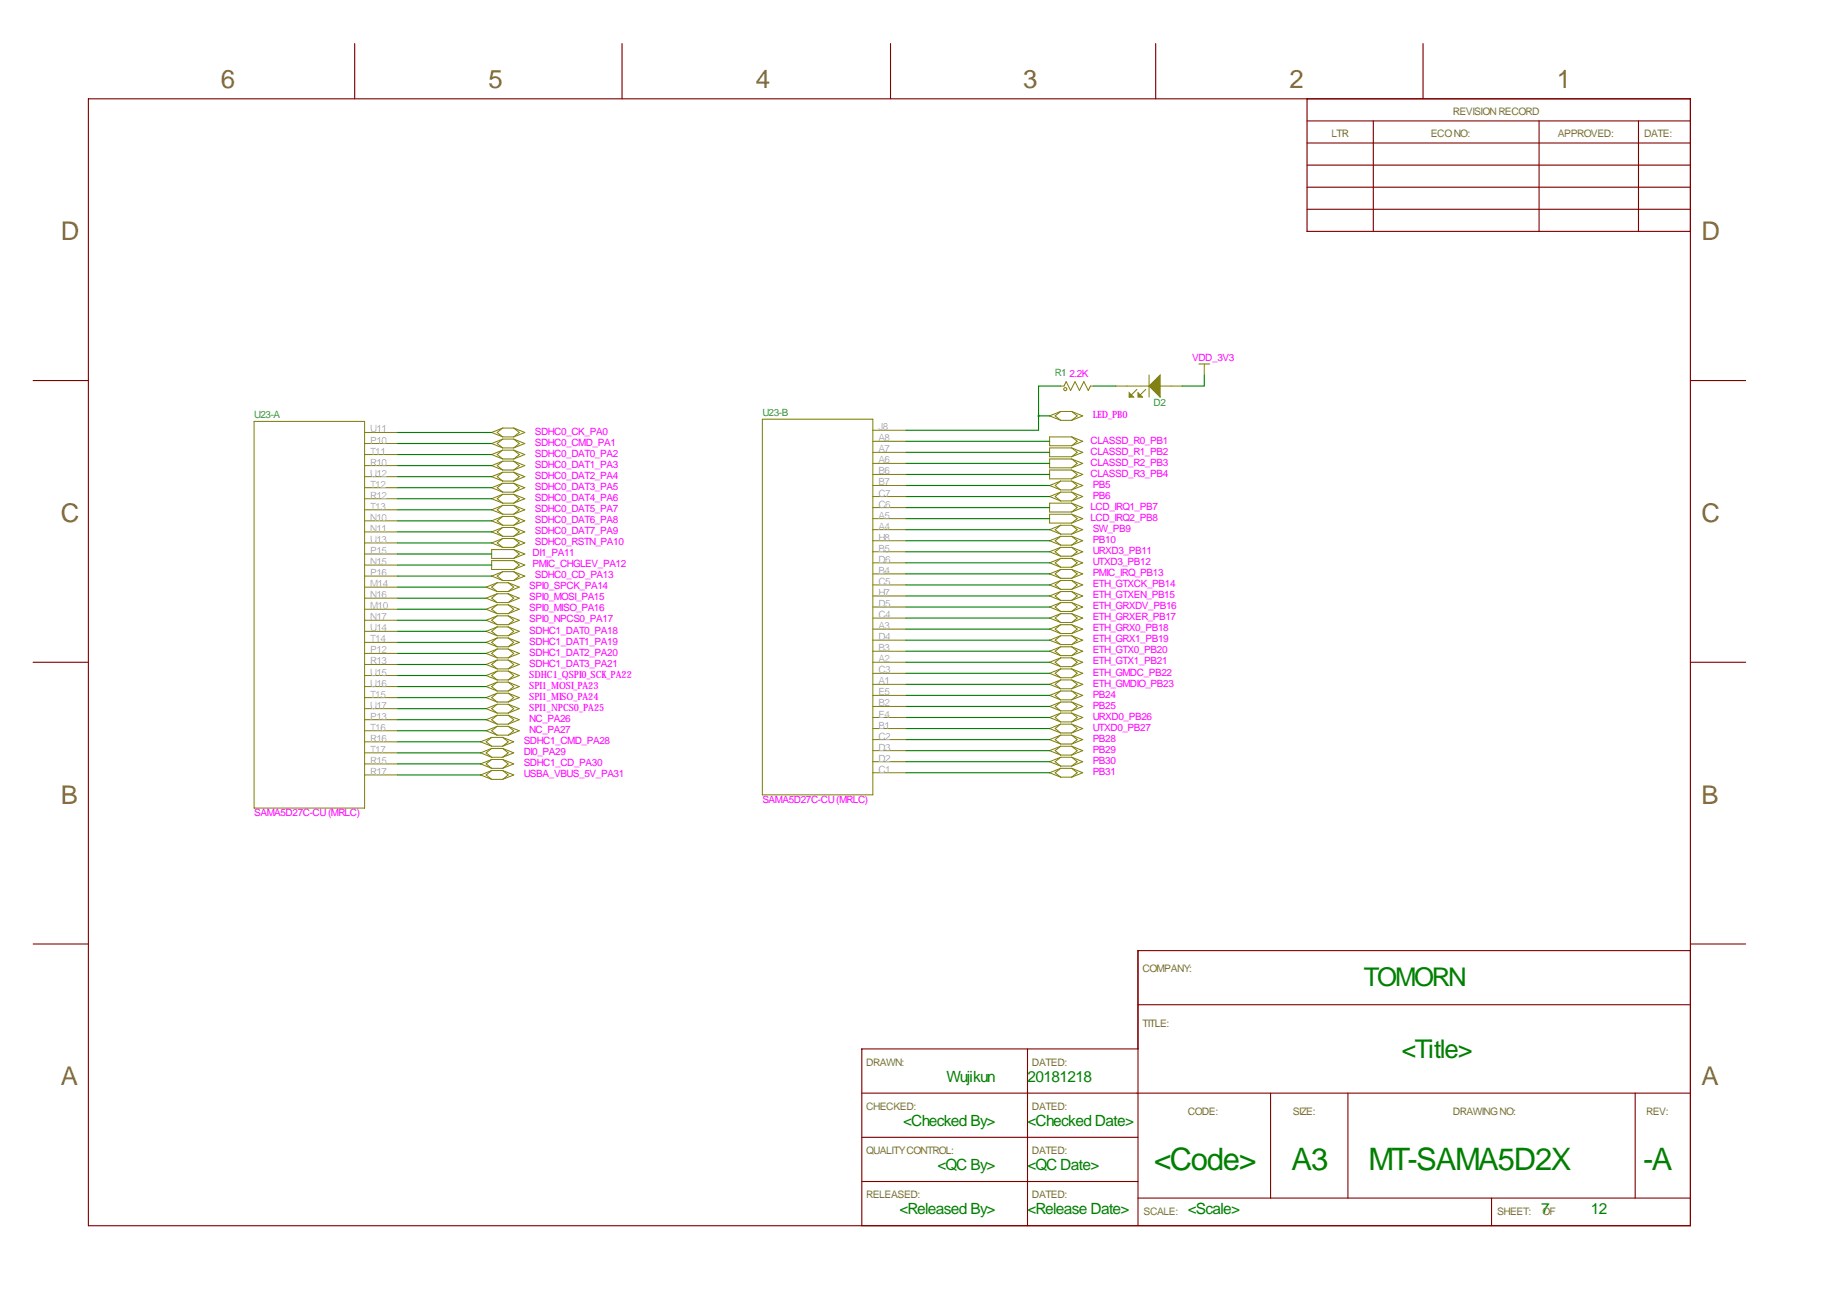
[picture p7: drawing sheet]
<svg xmlns="http://www.w3.org/2000/svg" width="419mm" height="297mm" viewBox="0 0 419 297" stroke-linecap="round" stroke-linejoin="round" font-family="sans-serif">
<g fill="none" stroke="#800000" stroke-width=".25">
<path d="M81.5 10v12.7M143 10v12.7M204.7 10v12.7M265.7 10v12.7M327.2 10v12.7M20.3 22.7h368.3v259.1h-368.3zM300.5 38h88.1M300.5 27.8h88.1M300.5 32.9h88.1M300.5 22.7v30.5h88.1M315.7 27.8v25.4M353.8 27.8v25.4"/>
<path d="M376.7 27.8v25.4M300.5 43h88.1M300.5 48.1h88.1M7.6 87.5h12.7M388.6 87.5h12.7M7.6 152.3h12.7M388.6 152.3h12.7M7.6 217h12.7M388.6 218.6h-127v63.2M388.6 217h12.7M261.6 231h127M198.1 251.3h190.5"/>
<path d="M236.2 241.2v40.6M261.6 241.2h-63.5v40.6M292.1 251.3v24.1M309.9 251.3v24.1M375.9 251.3v24.1M198.1 261.5h63.5M198.1 271.6h63.5M261.6 275.4h127M342.9 275.4v6.4"/>
</g>
<g fill="none" stroke="#808000" stroke-width=".23">
<path d="M58.4 96.9h25.4v88.9h-25.4zM83.8 99.4h7.6M115.6 98.4h2.5M115.6 98.4l-2.6 1 2.6 1M115.6 98.4l-1.3 1 1.3 1M118.1 98.4l2.5 1-2.5 1M118.1 98.4l1.3 1-1.3 1M175.3 96.4h25.4v86.3h-25.4zM200.7 98.9h7.6M243.8 88.8h.8l.5-1.1 1 2.1 1-2.1 1.1 2.1 1-2.1 1 2.1 .5-1h.8M243.8 96.6h2.6M243.8 94.6h2.6"/>
<path d="M243.8 94.6l-2.5 1 2.5 1M243.8 94.6l-1.2 1 1.2 1M246.4 94.6l2.5 1-2.5 1M246.4 94.6l1.2 1-1.2 1M256.5 88.8h7.7M261.4 89.5l-1.3 1.3M263.4 89.5l-1.3 1.3M264.2 86.2v5.1M266.7 88.8h5.1M275.6 83.7h2.5M276.9 83.7v2.5M83.8 102h7.6"/>
<path d="M83.8 104.5h7.6M83.8 107h7.6M83.8 109.6h7.6M83.8 112.1h7.6M83.8 114.7h7.6M83.8 117.2h7.6M83.8 119.7h7.6M115.6 100.4h2.5M115.6 103h2.5M115.6 105.5h2.5M115.6 108.1h2.5M115.6 115.7h2.5"/>
<path d="M115.6 118.2h2.5M115.6 110.6h2.5M115.6 113.1h2.5M115.6 101h2.5M115.6 101l-2.6 1 2.6 1M115.6 101l-1.3 1 1.3 1M115.6 103.5h2.5M115.6 103.5l-2.6 1 2.6 1M115.6 103.5l-1.3 1 1.3 1M115.6 106h2.5M115.6 106l-2.6 1 2.6 1.1M115.6 106l-1.3 1 1.3 1.1"/>
<path d="M115.6 108.6h2.5M115.6 108.6l-2.6 1 2.6 1M115.6 108.6l-1.3 1 1.3 1M115.6 111.1h2.5M115.6 111.1l-2.6 1 2.6 1M115.6 111.1l-1.3 1 1.3 1M115.6 113.7h2.5M115.6 113.7l-2.6 1 2.6 1M115.6 113.7l-1.3 1 1.3 1M115.6 116.2h2.5M115.6 116.2l-2.6 1 2.6 1M115.6 116.2l-1.3 1 1.3 1"/>
<path d="M115.6 118.7h2.5M115.6 118.7l-2.6 1 2.6 1.1M115.6 118.7l-1.3 1 1.3 1.1M118.1 101l2.5 1-2.5 1M118.1 101l1.3 1-1.3 1M118.1 103.5l2.5 1-2.5 1M118.1 103.5l1.3 1-1.3 1M118.1 106l2.5 1-2.5 1.1M118.1 106l1.3 1-1.3 1.1M118.1 108.6l2.5 1-2.5 1M118.1 108.6l1.3 1-1.3 1M118.1 111.1l2.5 1-2.5 1"/>
<path d="M118.1 111.1l1.3 1-1.3 1M118.1 113.7l2.5 1-2.5 1M118.1 113.7l1.3 1-1.3 1M118.1 116.2l2.5 1-2.5 1M118.1 116.2l1.3 1-1.3 1M118.1 118.7l2.5 1-2.5 1.1M118.1 118.7l1.3 1-1.3 1.1M200.7 101.5h7.6M200.7 104h7.6M200.7 106.5h7.6M200.7 109.1h7.6M200.7 111.6h7.6"/>
<path d="M200.7 114.2h7.6M200.7 116.7h7.6M200.7 119.2h7.6M243.8 112.6h2.6M243.8 110.6h2.6M243.8 110.6l-2.5 1 2.5 1M243.8 110.6l-1.2 1 1.2 1M243.8 115.2h2.6M243.8 113.1h2.6M243.8 113.1l-2.5 1.1 2.5 1M243.8 113.1l-1.2 1.1 1.2 1M246.4 100.4l2.5 1.1-2.5 1"/>
<path d="M246.4 100.4h-5.1v2.1h5.1M246.4 103h-5.1v2h5.1M246.4 105.5h-5.1v2.1h5.1M246.4 108.1h-5.1v2h5.1M246.4 115.7h-5.1v2h5.1M246.4 118.2h-5.1v2.1h5.1M246.4 100.4l1.2 1.1-1.2 1M246.4 103l2.5 1-2.5 1M246.4 103l1.2 1-1.2 1M246.4 105.5l2.5 1-2.5 1.1M246.4 105.5l1.2 1-1.2 1.1M246.4 108.1l2.5 1-2.5 1"/>
<path d="M246.4 108.1l1.2 1-1.2 1M246.4 115.7l2.5 1-2.5 1M246.4 115.7l1.2 1-1.2 1M246.4 118.2l2.5 1-2.5 1.1M246.4 118.2l1.2 1-1.2 1.1M246.4 110.6l2.5 1-2.5 1M246.4 110.6l1.2 1-1.2 1M246.4 113.1l2.5 1.1-2.5 1M246.4 113.1l1.2 1.1-1.2 1M83.8 122.3h7.6M83.8 124.8h7.6M83.8 127.4h7.6"/>
<path d="M83.8 129.9h7.6M83.8 132.4h7.6M83.8 135h7.6M83.8 137.5h7.6M114.3 134l-1.3 1 1.3 1M114.3 136h2.5M114.3 138.5h2.5M114.3 136.5h2.5M114.3 136.5l-2.5 1 2.5 1M114.3 136.5l-1.3 1 1.3 1M114.3 139.1h2.5M114.3 139.1l-2.5 1 2.5 1"/>
<path d="M114.3 139.1l-1.3 1 1.3 1M114.3 134h2.5M114.3 134l-2.5 1 2.5 1M115.6 120.8h2.5M115.6 123.3h2.5M115.6 133.5h2.5M115.6 131.4l-2.6 1 2.6 1.1M115.6 121.3h2.5M115.6 121.3l-2.6 1 2.6 1M115.6 121.3l-1.3 1 1.3 1M115.6 125.8h2.5M115.6 123.8h2.5"/>
<path d="M115.6 123.8l-2.6 1 2.6 1M115.6 123.8l-1.3 1 1.3 1M115.6 131.4h2.5M115.6 131.4l-1.3 1 1.3 1.1M116.8 136.5l2.6 1-2.6 1M116.8 136.5l1.3 1-1.3 1M116.8 139.1l2.6 1-2.6 1M116.8 139.1l1.3 1-1.3 1M116.8 134l2.6 1-2.6 1M116.8 134l1.3 1-1.3 1M118.1 128.9l2.5 1-2.5 1M118.1 128.9h-5.1v2h5.1"/>
<path d="M118.1 126.4h-5.1v2h5.1M118.1 128.9l1.3 1-1.3 1M118.1 126.4l2.5 1-2.5 1M118.1 126.4l1.3 1-1.3 1M118.1 131.4l1.3 1-1.3 1.1M118.1 121.3l2.5 1-2.5 1M118.1 121.3l1.3 1-1.3 1M118.1 123.8l2.5 1-2.5 1M118.1 123.8l1.3 1-1.3 1M118.1 131.4l2.5 1-2.5 1.1M200.7 121.8h7.6M200.7 124.3h7.6"/>
<path d="M200.7 126.9h7.6M200.7 129.4h7.6M200.7 131.9h7.6M200.7 134.5h7.6M200.7 137h7.6M200.7 139.6h7.6M243.8 130.9h2.6M243.8 133h2.6M243.8 130.9l-2.5 1 2.5 1.1M243.8 130.9l-1.2 1 1.2 1.1M243.8 122.8h2.6M243.8 120.8h2.6"/>
<path d="M243.8 120.8l-2.5 1 2.5 1M243.8 120.8l-1.2 1 1.2 1M243.8 125.3h2.6M243.8 123.3h2.6M243.8 123.3l-2.5 1 2.5 1M243.8 123.3l-1.2 1 1.2 1M243.8 135.5h2.6M243.8 133.5h2.6M243.8 133.5l-2.5 1 2.5 1M243.8 133.5l-1.2 1 1.2 1M243.8 138h2.6M243.8 136h2.6"/>
<path d="M243.8 136l-2.5 1 2.5 1M243.8 136l-1.2 1 1.2 1M243.8 138.5h2.6M243.8 138.5l-2.5 1.1 2.5 1M243.8 138.5l-1.2 1.1 1.2 1M243.8 128.4h2.6M243.8 125.8h2.6M243.8 127.9h2.6M243.8 125.8l-2.5 1.1 2.5 1M243.8 125.8l-1.2 1.1 1.2 1M243.8 130.4h2.6M243.8 128.4l-2.5 1 2.5 1"/>
<path d="M243.8 128.4l-1.2 1 1.2 1M246.4 130.9l2.5 1-2.5 1.1M246.4 130.9l1.2 1-1.2 1.1M246.4 120.8l2.5 1-2.5 1M246.4 120.8l1.2 1-1.2 1M246.4 123.3l2.5 1-2.5 1M246.4 123.3l1.2 1-1.2 1M246.4 133.5l2.5 1-2.5 1M246.4 133.5l1.2 1-1.2 1M246.4 136l2.5 1-2.5 1M246.4 136l1.2 1-1.2 1M246.4 138.5l2.5 1.1-2.5 1"/>
<path d="M246.4 138.5l1.2 1.1-1.2 1M246.4 125.8l2.5 1.1-2.5 1M246.4 125.8l1.2 1.1-1.2 1M246.4 128.4l2.5 1-2.5 1M246.4 128.4l1.2 1-1.2 1M83.8 140.1h7.6M83.8 142.6h7.6M83.8 145.1h7.6M83.8 147.7h7.6M83.8 150.2h7.6M83.8 152.8h7.6M83.8 155.3h7.6"/>
<path d="M83.8 157.8h7.6M114.3 146.2h2.5M114.3 144.1h2.5M114.3 144.1l-2.5 1 2.5 1.1M114.3 144.1l-1.3 1 1.3 1.1M114.3 148.7h2.5M114.3 146.7h2.5M114.3 146.7l-2.5 1 2.5 1M114.3 146.7l-1.3 1 1.3 1M114.3 151.2h2.5M114.3 149.2h2.5M114.3 149.2l-2.5 1 2.5 1"/>
<path d="M114.3 149.2l-1.3 1 1.3 1M114.3 153.8h2.5M114.3 151.8h2.5M114.3 151.8l-2.5 1 2.5 1M114.3 151.8l-1.3 1 1.3 1M114.3 156.3h2.5M114.3 154.3h2.5M114.3 154.3l-2.5 1 2.5 1M114.3 154.3l-1.3 1 1.3 1M114.3 158.9h2.5M114.3 156.8h2.5M114.3 156.8l-2.5 1 2.5 1.1"/>
<path d="M114.3 156.8l-1.3 1 1.3 1.1M114.3 159.4h2.5M114.3 159.4l-2.5 1 2.5 1M114.3 159.4l-1.3 1 1.3 1M114.3 141.1h2.5M114.3 143.6h2.5M114.3 141.6h2.5M114.3 141.6l-2.5 1 2.5 1M114.3 141.6l-1.3 1 1.3 1M116.8 144.1l2.6 1-2.6 1.1M116.8 144.1l1.3 1-1.3 1.1M116.8 146.7l2.6 1-2.6 1"/>
<path d="M116.8 146.7l1.3 1-1.3 1M116.8 149.2l2.6 1-2.6 1M116.8 149.2l1.3 1-1.3 1M116.8 151.8l2.6 1-2.6 1M116.8 151.8l1.3 1-1.3 1M116.8 154.3l2.6 1-2.6 1M116.8 154.3l1.3 1-1.3 1M116.8 156.8l2.6 1-2.6 1.1M116.8 156.8l1.3 1-1.3 1.1M116.8 159.4l2.6 1-2.6 1M116.8 159.4l1.3 1-1.3 1M116.8 141.6l2.6 1-2.6 1"/>
<path d="M116.8 141.6l1.3 1-1.3 1M200.7 142.1h7.6M200.7 144.6h7.6M200.7 147.2h7.6M200.7 149.7h7.6M200.7 152.3h7.6M200.7 154.8h7.6M200.7 157.3h7.6M200.7 159.9h7.6M243.8 146.2h2.6M243.8 148.7h2.6M243.8 151.2h2.6"/>
<path d="M243.8 153.8h2.6M243.8 156.3h2.6M243.8 158.9h2.6M243.8 140.6h2.6M243.8 143.1h2.6M243.8 141.1h2.6M243.8 141.1l-2.5 1 2.5 1M243.8 141.1l-1.2 1 1.2 1M243.8 145.7h2.6M243.8 143.6h2.6M243.8 143.6l-2.5 1 2.5 1.1M243.8 143.6l-1.2 1 1.2 1.1"/>
<path d="M243.8 148.2h2.6M243.8 146.2l-2.5 1 2.5 1M243.8 146.2l-1.2 1 1.2 1M243.8 150.7h2.6M243.8 148.7l-2.5 1 2.5 1M243.8 148.7l-1.2 1 1.2 1M243.8 153.3h2.6M243.8 151.2l-2.5 1.1 2.5 1M243.8 151.2l-1.2 1.1 1.2 1M243.8 155.8h2.6M243.8 153.8l-2.5 1 2.5 1M243.8 153.8l-1.2 1 1.2 1"/>
<path d="M243.8 158.4h2.6M243.8 156.3l-2.5 1 2.5 1.1M243.8 156.3l-1.2 1 1.2 1.1M243.8 158.9l-2.5 1 2.5 1M243.8 158.9l-1.2 1 1.2 1M246.4 141.1l2.5 1-2.5 1M246.4 141.1l1.2 1-1.2 1M246.4 143.6l2.5 1-2.5 1.1M246.4 143.6l1.2 1-1.2 1.1M246.4 146.2l2.5 1-2.5 1M246.4 146.2l1.2 1-1.2 1M246.4 148.7l2.5 1-2.5 1"/>
<path d="M246.4 148.7l1.2 1-1.2 1M246.4 151.2l2.5 1.1-2.5 1M246.4 151.2l1.2 1.1-1.2 1M246.4 153.8l2.5 1-2.5 1M246.4 153.8l1.2 1-1.2 1M246.4 156.3l2.5 1-2.5 1.1M246.4 156.3l1.2 1-1.2 1.1M246.4 158.9l2.5 1-2.5 1M246.4 158.9l1.2 1-1.2 1M83.8 160.4h7.6M83.8 162.9h7.6M83.8 165.5h7.6"/>
<path d="M83.8 168h7.6M83.8 170.5h7.6M83.8 173.1h7.6M83.8 175.6h7.6M83.8 178.2h7.6M113 169.5l-1.2 1 1.2 1.1M113 174.1h2.6M113 172.1h2.6M113 172.1l-2.5 1 2.5 1M113 172.1l-1.2 1 1.2 1M113 179.2h2.6M113 177.2h2.6"/>
<path d="M113 177.2l-2.5 1 2.5 1M113 177.2l-1.2 1 1.2 1M113 171.6h2.6M113 169.5h2.6M113 169.5l-2.5 1 2.5 1.1M113 176.6h2.6M113 174.6h2.6M113 174.6l-2.5 1 2.5 1M113 174.6l-1.2 1 1.2 1M114.3 161.4h2.5M114.3 163.9h2.5M114.3 161.9h2.5"/>
<path d="M114.3 161.9l-2.5 1 2.5 1M114.3 161.9l-1.3 1 1.3 1M114.3 166.5h2.5M114.3 164.5h2.5M114.3 164.5l-2.5 1 2.5 1M114.3 164.5l-1.3 1 1.3 1M114.3 169h2.5M114.3 167h2.5M114.3 167l-2.5 1 2.5 1M114.3 167l-1.3 1 1.3 1M115.6 172.1l2.5 1-2.5 1M115.6 172.1l1.2 1-1.2 1"/>
<path d="M115.6 177.2l2.5 1-2.5 1M115.6 177.2l1.2 1-1.2 1M115.6 169.5l2.5 1-2.5 1.1M115.6 169.5l1.2 1-1.2 1.1M115.6 174.6l2.5 1-2.5 1M115.6 174.6l1.2 1-1.2 1M116.8 161.9l2.6 1-2.6 1M116.8 161.9l1.3 1-1.3 1M116.8 164.5l2.6 1-2.6 1M116.8 164.5l1.3 1-1.3 1M116.8 167l1.3 1-1.3 1M116.8 167l2.6 1-2.6 1"/>
<path d="M200.7 162.4h7.6M200.7 165h7.6M200.7 167.5h7.6M200.7 170h7.6M200.7 172.6h7.6M200.7 175.1h7.6M200.7 177.7h7.6M243.8 161.4h2.6M243.8 163.9h2.6M243.8 166.5h2.6M243.8 174.1h2.6M243.8 169h2.6"/>
<path d="M243.8 171.6h2.6M243.8 176.6h2.6M243.8 160.9h2.6M243.8 163.4h2.6M243.8 161.4l-2.5 1 2.5 1M243.8 161.4l-1.2 1 1.2 1M243.8 166h2.6M243.8 163.9l-2.5 1.1 2.5 1M243.8 163.9l-1.2 1.1 1.2 1M243.8 168.5h2.6M243.8 166.5l-2.5 1 2.5 1M243.8 166.5l-1.2 1 1.2 1"/>
<path d="M243.8 171.1h2.6M243.8 169l-2.5 1 2.5 1.1M243.8 169l-1.2 1 1.2 1.1M243.8 173.6h2.6M243.8 171.6l-2.5 1 2.5 1M243.8 171.6l-1.2 1 1.2 1M243.8 176.1h2.6M243.8 174.1l-2.5 1 2.5 1M243.8 174.1l-1.2 1 1.2 1M243.8 178.7h2.6M243.8 176.6l-2.5 1.1 2.5 1M243.8 176.6l-1.2 1.1 1.2 1"/>
<path d="M246.4 161.4l2.5 1-2.5 1M246.4 161.4l1.2 1-1.2 1M246.4 163.9l2.5 1.1-2.5 1M246.4 163.9l1.2 1.1-1.2 1M246.4 166.5l2.5 1-2.5 1M246.4 166.5l1.2 1-1.2 1M246.4 169l2.5 1-2.5 1.1M246.4 169l1.2 1-1.2 1.1M246.4 171.6l2.5 1-2.5 1M246.4 171.6l1.2 1-1.2 1M246.4 174.1l2.5 1-2.5 1M246.4 174.1l1.2 1-1.2 1"/>
<path d="M246.4 176.6l2.5 1.1-2.5 1M246.4 176.6l1.2 1.1-1.2 1"/>
<circle cx="244.9" cy="89.5" r=".36"/>
</g>
<g fill="#808000" stroke="#808000" stroke-width=".23">
<path d="M264.2 88.8l2.5-2.6v5.1z"/>
<path d="M261.6 90.3l1 1h-1z"/>
<path d="M259.6 90.3l1 1h-1z"/>
</g>
<g fill="none" stroke="#008000" stroke-width=".25">
<path d="M91.4 99.4h21.6M238.8 95.6v3.3h-30.5M238.8 95.6h2.5M243.8 88.8h-5v6.8M251.5 88.8h5M276.9 86.2v2.6h-5.1M91.4 109.6h21.6M91.4 104.5h21.6M91.4 102h21.6M91.4 112.1h21.6M91.4 117.2h21.6M91.4 119.7h21.6"/>
<path d="M91.4 114.7h21.6M91.4 107h21.6M208.3 101.5h33M208.3 111.6h33M208.3 116.7h33M208.3 119.2h33M208.3 104h33M208.3 106.5h33M208.3 109.1h33M208.3 114.2h33M91.4 132.4h21.6M91.4 137.5h20.4"/>
<path d="M91.4 135h20.4M91.4 129.9h21.6M91.4 127.4h21.6M91.4 124.8h21.6M91.4 122.3h21.6M208.3 129.4h33M208.3 126.9h33M208.3 137h33M208.3 124.3h33M208.3 139.6h33M208.3 121.8h33M208.3 134.5h33"/>
<path d="M208.3 131.9h33M91.4 147.7h20.4M91.4 145.1h20.4M91.4 142.6h20.4M91.4 150.2h20.4M91.4 140.1h20.4M91.4 157.8h20.4M91.4 152.8h20.4M91.4 155.3h20.4M208.3 157.3h33M208.3 149.7h33M208.3 154.8h33"/>
<path d="M208.3 152.3h33M208.3 144.6h33M208.3 147.2h33M208.3 159.9h33M208.3 142.1h33M91.4 160.4h20.4M91.4 168h20.4M91.4 165.5h20.4M91.4 162.9h20.4M91.4 178.2h19.1M91.4 175.6h19.1M91.4 173.1h19.1"/>
<path d="M91.4 170.5h19.1M208.3 167.5h33M208.3 165h33M208.3 162.4h33M208.3 177.7h33M208.3 175.1h33M208.3 172.6h33M208.3 170h33"/>
</g>
<circle cx="238.8" cy="95.6" r=".02" fill="#008000" stroke="#008000" stroke-width=".51"/>
<g font-size="7.1" fill="#008000">
<text x="265.2" y="268.9">&lt;Code&gt;</text>
<text x="296.9" y="268.9">A3</text>
<text x="314.6" y="268.9">MT-SAMA5D2X</text>
<text x="377.7" y="268.9">-A</text>
</g>
<g font-size="5.9" fill="#707038">
<text x="50.8" y="20.2">6</text>
<text x="112.3" y="20.2">5</text>
<text x="173.7" y="20.2">4</text>
<text x="235.2" y="20.2">3</text>
<text x="296.4" y="20.2">2</text>
<text x="357.9" y="20.2">1</text>
<text x="14" y="55.2">D</text>
<text x="391.2" y="55.2">D</text>
<text x="14" y="120">C</text>
<text x="391.2" y="120">C</text>
<text x="14" y="184.8">B</text>
<text x="391.2" y="184.8">B</text>
<text x="14" y="249.5">A</text>
<text x="391.2" y="249.5">A</text>
</g>
<g font-size="5.9" fill="#008000">
<text x="313.6" y="226.6">TOMORN</text>
<text x="322.2" y="243.1">&lt;Title&gt;</text>
</g>
<g font-size="3.6" fill="#008000">
<text x="217.6" y="248.7">Wujikun</text>
<text x="236.2" y="248.7">20181218</text>
<text x="207.6" y="258.9">&lt;Checked By&gt;</text>
<text x="236.2" y="258.9">&lt;Checked Date&gt;</text>
<text x="215.6" y="269">&lt;QC By&gt;</text>
<text x="236.2" y="269">&lt;QC Date&gt;</text>
<text x="206.8" y="279.2">&lt;Released By&gt;</text>
<text x="236.2" y="279.2">&lt;Release Date&gt;</text>
<text x="273" y="279.2">&lt;Scale&gt;</text>
<text x="354.3" y="279.2">7</text>
<text x="365.8" y="279.2">12</text>
</g>
<g font-size="2.4" fill="#707038">
<text x="334" y="26.5">REVISION RECORD</text>
<text x="306.1" y="31.6">LTR</text>
<text x="328.9" y="31.6">ECO NO:</text>
<text x="358.1" y="31.6">APPROVED:</text>
<text x="378" y="31.6">DATE:</text>
<text x="262.6" y="223.4">COMPANY:</text>
<text x="262.6" y="236.1">TITLE:</text>
<text x="199.1" y="245">DRAWN:</text>
<text x="237.2" y="245">DATED:</text>
<text x="199.1" y="255.1">CHECKED:</text>
<text x="237.2" y="255.1">DATED:</text>
<text x="273" y="256.4">CODE:</text>
<text x="297.2" y="256.4">SIZE:</text>
<text x="334" y="256.4">DRAWING NO:</text>
<text x="378.5" y="256.4">REV:</text>
<text x="199.1" y="265.3">QUALITY CONTROL:</text>
<text x="237.2" y="265.3">DATED:</text>
<text x="199.1" y="275.4">RELEASED:</text>
<text x="237.2" y="275.4">DATED:</text>
<text x="262.9" y="279.3">SCALE:</text>
<text x="344.2" y="279.3">SHEET:</text>
<text x="354.6" y="279.3">OF</text>
</g>
<g font-size="2.3" fill="#f0f">
<text x="274.1" y="82.9">VDD_3V3</text>
<text x="245.8" y="86.7">2.2K</text>
<text x="122.9" y="99.9">SDHC0_CK_PA0</text>
<text x="250.7" y="102">CLASSD_R0_PB1</text>
<text x="251.2" y="96.1">LED_PB0</text>
<text x="122.9" y="102.5">SDHC0_CMD_PA1</text>
<text x="122.9" y="105">SDHC0_DAT0_PA2</text>
<text x="122.9" y="107.6">SDHC0_DAT1_PA3</text>
<text x="250.7" y="104.5">CLASSD_R1_PB2</text>
<text x="250.7" y="107">CLASSD_R2_PB3</text>
<text x="122.9" y="110.1">SDHC0_DAT2_PA4</text>
<text x="122.9" y="112.6">SDHC0_DAT3_PA5</text>
<text x="250.7" y="109.6">CLASSD_R3_PB4</text>
<text x="251.2" y="112.1">PB5</text>
<text x="122.9" y="115.2">SDHC0_DAT4_PA6</text>
<text x="122.9" y="117.7">SDHC0_DAT5_PA7</text>
<text x="250.7" y="117.2">LCD_IRQ1_PB7</text>
<text x="250.7" y="119.7">LCD_IRQ2_PB8</text>
<text x="251.2" y="114.7">PB6</text>
<text x="122.9" y="120.3">SDHC0_DAT6_PA8</text>
<text x="122.9" y="122.8">SDHC0_DAT7_PA9</text>
<text x="122.9" y="125.3">SDHC0_RSTN_PA10</text>
<text x="251.2" y="122.3">SW_PB9</text>
<text x="251.2" y="124.8">PB10</text>
<text x="122.4" y="130.4">PMIC_CHGLEV_PA12</text>
<text x="122.4" y="127.9">DI1_PA11</text>
<text x="251.2" y="127.4">URXD3_PB11</text>
<text x="251.2" y="129.9">UTXD3_PB12</text>
<text x="121.7" y="135.5">SPI0_SPCK_PA14</text>
<text x="122.9" y="133">SDHC0_CD_PA13</text>
<text x="251.2" y="132.4">PMIC_IRQ_PB13</text>
<text x="251.2" y="135">ETH_GTXCK_PB14</text>
<text x="251.2" y="137.5">ETH_GTXEN_PB15</text>
<text x="121.7" y="138">SPI0_MOSI_PA15</text>
<text x="121.7" y="140.6">SPI0_MISO_PA16</text>
<text x="121.7" y="143.1">SPI0_NPCS0_PA17</text>
<text x="251.2" y="140.1">ETH_GRXDV_PB16</text>
<text x="251.2" y="142.6">ETH_GRXER_PB17</text>
<text x="121.7" y="145.7">SDHC1_DAT0_PA18</text>
<text x="121.7" y="148.2">SDHC1_DAT1_PA19</text>
<text x="251.2" y="145.1">ETH_GRX0_PB18</text>
<text x="251.2" y="147.7">ETH_GRX1_PB19</text>
<text x="121.7" y="150.7">SDHC1_DAT2_PA20</text>
<text x="121.7" y="153.3">SDHC1_DAT3_PA21</text>
<text x="121.7" y="155.8">SDHC1_QSPI0_SCK_PA22</text>
<text x="251.2" y="150.2">ETH_GTX0_PB20</text>
<text x="251.2" y="152.8">ETH_GTX1_PB21</text>
<text x="251.2" y="155.3">ETH_GMDC_PB22</text>
<text x="121.7" y="158.4">SPI1_MOSI_PA23</text>
<text x="121.7" y="160.9">SPI1_MISO_PA24</text>
<text x="251.2" y="157.8">ETH_GMDIO_PB23</text>
<text x="251.2" y="160.4">PB24</text>
<text x="121.7" y="163.4">SPI1_NPCS0_PA25</text>
<text x="121.7" y="166">NC_PA26</text>
<text x="251.2" y="162.9">PB25</text>
<text x="251.2" y="165.5">URXD0_PB26</text>
<text x="120.4" y="173.6">DI0_PA29</text>
<text x="120.4" y="171.1">SDHC1_CMD_PA28</text>
<text x="121.7" y="168.5">NC_PA27</text>
<text x="251.2" y="168">UTXD0_PB27</text>
<text x="251.2" y="170.5">PB28</text>
<text x="251.2" y="173.1">PB29</text>
<text x="120.4" y="178.7">USBA_VBUS_5V_PA31</text>
<text x="120.4" y="176.1">SDHC1_CD_PA30</text>
<text x="251.2" y="175.6">PB30</text>
<text x="251.2" y="178.2">PB31</text>
<text x="175.3" y="184.5">SAMA5D27C-CU (MRLC)</text>
<text x="58.4" y="187.6">SAMA5D27C-CU (MRLC)</text>
</g>
<g font-size="2.3" fill="#008080">
<text x="242.5" y="86.5">R1</text>
<text x="175.3" y="95.6">U23-B</text>
<text x="265.2" y="93.3">D2</text>
<text x="58.4" y="96.1">U23-A</text>
</g>
<g font-size="2.3" fill="#aaaad4">
<text x="85.1" y="99.4">U11</text>
<text x="85.1" y="102">P10</text>
<text x="201.9" y="101.5">A8</text>
<text x="201.9" y="98.9">J8</text>
<text x="85.1" y="104.5">T11</text>
<text x="85.1" y="107">R10</text>
<text x="201.9" y="104">A7</text>
<text x="201.9" y="106.5">A6</text>
<text x="85.1" y="109.6">U12</text>
<text x="85.1" y="112.1">T12</text>
<text x="201.9" y="109.1">B6</text>
<text x="201.9" y="111.6">B7</text>
<text x="85.1" y="114.7">R12</text>
<text x="85.1" y="117.2">T13</text>
<text x="85.1" y="119.7">N10</text>
<text x="201.9" y="114.2">C7</text>
<text x="201.9" y="116.7">C6</text>
<text x="201.9" y="119.2">A5</text>
<text x="85.1" y="122.3">N11</text>
<text x="85.1" y="124.8">U13</text>
<text x="201.9" y="121.8">A4</text>
<text x="201.9" y="124.3">H8</text>
<text x="85.1" y="127.4">P15</text>
<text x="85.1" y="129.9">N15</text>
<text x="201.9" y="126.9">B5</text>
<text x="201.9" y="129.4">D6</text>
<text x="201.9" y="131.9">B4</text>
<text x="85.1" y="132.4">P16</text>
<text x="85.1" y="135">M14</text>
<text x="85.1" y="137.5">N16</text>
<text x="201.9" y="134.5">C5</text>
<text x="201.9" y="137">H7</text>
<text x="85.1" y="140.1">M10</text>
<text x="85.1" y="142.6">N17</text>
<text x="201.9" y="139.6">D5</text>
<text x="201.9" y="142.1">C4</text>
<text x="85.1" y="145.1">U14</text>
<text x="85.1" y="147.7">T14</text>
<text x="201.9" y="144.6">A3</text>
<text x="201.9" y="147.2">D4</text>
<text x="201.9" y="149.7">B3</text>
<text x="85.1" y="150.2">P12</text>
<text x="85.1" y="152.8">R13</text>
<text x="85.1" y="155.3">U15</text>
<text x="201.9" y="152.3">A2</text>
<text x="201.9" y="154.8">C3</text>
<text x="85.1" y="157.8">U16</text>
<text x="85.1" y="160.4">T15</text>
<text x="201.9" y="157.3">A1</text>
<text x="201.9" y="159.9">E5</text>
<text x="85.1" y="162.9">U17</text>
<text x="85.1" y="165.5">P13</text>
<text x="201.9" y="162.4">B2</text>
<text x="201.9" y="165">E4</text>
<text x="201.9" y="167.5">B1</text>
<text x="85.1" y="168">T16</text>
<text x="85.1" y="170.5">R16</text>
<text x="85.1" y="173.1">T17</text>
<text x="201.9" y="170">C2</text>
<text x="201.9" y="172.6">D3</text>
<text x="85.1" y="175.6">R15</text>
<text x="85.1" y="178.2">R17</text>
<text x="201.9" y="175.1">D2</text>
<text x="201.9" y="177.7">C1</text>
</g>
</svg>
